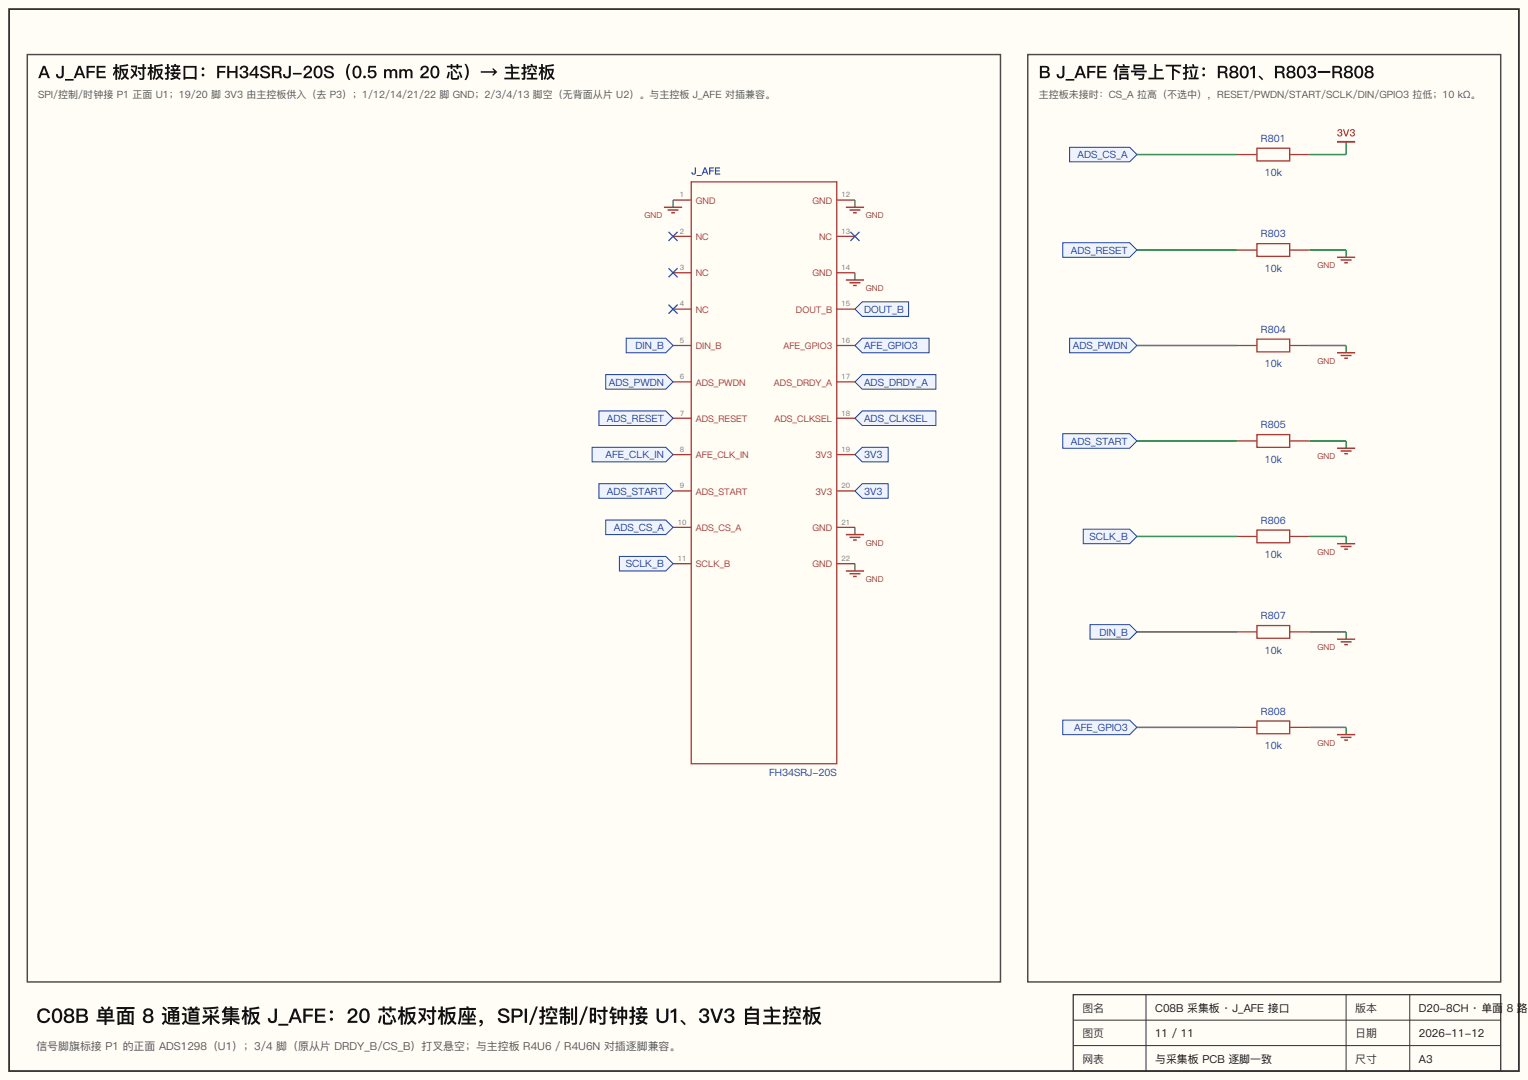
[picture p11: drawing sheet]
<svg xmlns="http://www.w3.org/2000/svg" width="444mm" height="314mm" viewBox="0 0 444 314" stroke-linecap="round" stroke-linejoin="round" font-family="sans-serif">
<path d="M0 0h444.5v314.3h-444.5z" fill="#fffdf6"/>
<path d="M2.6 2.6h439.3v309.1h-439.3z" fill="none" stroke="#333" stroke-width=".53"/>
<path d="M7.9 15.9h283.1v269.8h-283.1z" fill="none" stroke="#4a4a4a" stroke-width=".42"/>
<path d="M201.1 52.9h42.3v169.3h-42.3z" fill="#fffdf4"/>
<g fill="none" stroke="#a8322d" stroke-width=".37">
<path d="M195.8 58.2h5.3M201.1 52.9h42.3v169.3h-42.3zM243.4 58.2h5.3M195.8 68.8h5.3M195.8 79.4h5.3M243.4 68.8h5.3M243.4 79.4h5.3M195.8 90h5.3M243.4 90h5.3M195.8 100.5h5.3M195.8 111.1h5.3M243.4 100.5h5.3"/>
<path d="M243.4 111.1h5.3M195.8 121.7h5.3M195.8 132.3h5.3M243.4 121.7h5.3M243.4 132.3h5.3M195.8 142.9h5.3M195.8 153.5h5.3M243.4 142.9h5.3M243.4 153.5h5.3M195.8 164h5.3M243.4 164h5.3"/>
</g>
<path d="M195.8 58.2v2.1" fill="none" stroke="#1f8a3a" stroke-width=".37"/>
<path d="M193.1 60.3h5.3M194.2 61.1h3.2M195.3 61.9h1" fill="none" stroke="#a8322d" stroke-width=".42"/>
<path d="M194.5 67.5l2.6 2.6M194.5 78.1l2.6 2.6M197.1 67.5l-2.6 2.6M197.1 78.1l-2.6 2.6M194.5 88.6l2.6 2.7M197.1 88.6l-2.6 2.7" fill="none" stroke="#2050c0" stroke-width=".37"/>
<path d="M182.2 98.4h11.5l2.1 2.1-2.1 2.2h-11.5z" fill="#eef3ff"/>
<path d="M182.2 98.4h11.5l2.1 2.1-2.1 2.2h-11.5z" fill="none" stroke="#1d3f9a" stroke-width=".29"/>
<path d="M176.2 109h17.5l2.1 2.1-2.1 2.1h-17.5z" fill="#eef3ff"/>
<path d="M176.2 109h17.5l2.1 2.1-2.1 2.1h-17.5z" fill="none" stroke="#1d3f9a" stroke-width=".29"/>
<path d="M174.2 119.6h19.5l2.1 2.1-2.1 2.1h-19.5z" fill="#eef3ff"/>
<path d="M174.2 119.6h19.5l2.1 2.1-2.1 2.1h-19.5z" fill="none" stroke="#1d3f9a" stroke-width=".29"/>
<path d="M172.2 130.2h21.5l2.1 2.1-2.1 2.1h-21.5z" fill="#eef3ff"/>
<path d="M172.2 130.2h21.5l2.1 2.1-2.1 2.1h-21.5z" fill="none" stroke="#1d3f9a" stroke-width=".29"/>
<path d="M174.2 140.8h19.5l2.1 2.1-2.1 2.1h-19.5z" fill="#eef3ff"/>
<path d="M174.2 140.8h19.5l2.1 2.1-2.1 2.1h-19.5z" fill="none" stroke="#1d3f9a" stroke-width=".29"/>
<path d="M176.2 151.3h17.5l2.1 2.2-2.1 2.1h-17.5z" fill="#eef3ff"/>
<path d="M176.2 151.3h17.5l2.1 2.2-2.1 2.1h-17.5z" fill="none" stroke="#1d3f9a" stroke-width=".29"/>
<path d="M180.2 161.9h13.5l2.1 2.1-2.1 2.2h-13.5z" fill="#eef3ff"/>
<path d="M180.2 161.9h13.5l2.1 2.1-2.1 2.2h-13.5z" fill="none" stroke="#1d3f9a" stroke-width=".29"/>
<path d="M248.7 58.2v2.1M248.7 79.4v2.1" fill="none" stroke="#1f8a3a" stroke-width=".37"/>
<path d="M246.1 60.3h5.3M247.1 61.1h3.2M248.2 61.9h1M246.1 81.5h5.3M247.1 82.3h3.2M248.2 83.1h1" fill="none" stroke="#a8322d" stroke-width=".42"/>
<path d="M247.4 67.5l2.6 2.6M250 67.5l-2.6 2.6" fill="none" stroke="#2050c0" stroke-width=".37"/>
<path d="M248.7 90l2.1-2.2h13.5v4.3h-13.5z" fill="#eef3ff"/>
<path d="M248.7 90l2.1-2.2h13.5v4.3h-13.5z" fill="none" stroke="#1d3f9a" stroke-width=".29"/>
<path d="M248.7 100.5l2.1-2.1h19.5v4.3h-19.5z" fill="#eef3ff"/>
<path d="M248.7 100.5l2.1-2.1h19.5v4.3h-19.5z" fill="none" stroke="#1d3f9a" stroke-width=".29"/>
<path d="M248.7 111.1l2.1-2.1h21.5v4.2h-21.5z" fill="#eef3ff"/>
<path d="M248.7 111.1l2.1-2.1h21.5v4.2h-21.5z" fill="none" stroke="#1d3f9a" stroke-width=".29"/>
<path d="M248.7 121.7l2.1-2.1h21.5v4.2h-21.5z" fill="#eef3ff"/>
<path d="M248.7 121.7l2.1-2.1h21.5v4.2h-21.5z" fill="none" stroke="#1d3f9a" stroke-width=".29"/>
<path d="M248.7 132.3l2.1-2.1h7.6v4.2h-7.6z" fill="#eef3ff"/>
<path d="M248.7 132.3l2.1-2.1h7.6v4.2h-7.6z" fill="none" stroke="#1d3f9a" stroke-width=".29"/>
<path d="M248.7 142.9l2.1-2.1h7.6v4.2h-7.6z" fill="#eef3ff"/>
<path d="M248.7 142.9l2.1-2.1h7.6v4.2h-7.6z" fill="none" stroke="#1d3f9a" stroke-width=".29"/>
<path d="M248.7 153.5v2.1M248.7 164v2.2" fill="none" stroke="#1f8a3a" stroke-width=".37"/>
<path d="M246.1 155.6h5.3M247.1 156.4h3.2M248.2 157.2h1M246.1 166.2h5.3M247.1 167h3.2M248.2 167.7h1" fill="none" stroke="#a8322d" stroke-width=".42"/>
<path d="M299 15.9h137.6v269.8h-137.6z" fill="none" stroke="#4a4a4a" stroke-width=".42"/>
<path d="M311.1 42.9h17.5l2.1 2.1-2.1 2.1h-17.5z" fill="#eef3ff"/>
<path d="M311.1 42.9h17.5l2.1 2.1-2.1 2.1h-17.5z" fill="none" stroke="#1d3f9a" stroke-width=".29"/>
<path d="M330.7 45h29.1M381 45h10.6" fill="none" stroke="#1f8a3a" stroke-width=".42"/>
<path d="M359.8 45h5.9M365.7 43.1h9.5v3.7h-9.5zM375.2 45h5.8" fill="none" stroke="#a8322d" stroke-width=".37"/>
<path d="M391.6 41.3v3.7" fill="none" stroke="#1f8a3a" stroke-width=".37"/>
<path d="M388.9 41.3h5.3" fill="none" stroke="#a8322d" stroke-width=".53"/>
<path d="M309.2 70.6h19.4l2.1 2.2-2.1 2.1h-19.4z" fill="#eef3ff"/>
<path d="M309.2 70.6h19.4l2.1 2.2-2.1 2.1h-19.4z" fill="none" stroke="#1d3f9a" stroke-width=".29"/>
<path d="M330.7 72.8h29.1M381 72.8h10.6" fill="none" stroke="#1f8a3a" stroke-width=".42"/>
<path d="M359.8 72.8h5.9M365.7 70.9h9.5v3.7h-9.5zM375.2 72.8h5.8" fill="none" stroke="#a8322d" stroke-width=".37"/>
<path d="M391.6 72.8v2.1" fill="none" stroke="#1f8a3a" stroke-width=".37"/>
<path d="M388.9 74.9h5.3M390 75.7h3.2M391.1 76.5h1" fill="none" stroke="#a8322d" stroke-width=".42"/>
<path d="M311.1 98.4h17.5l2.1 2.1-2.1 2.2h-17.5z" fill="#eef3ff"/>
<path d="M311.1 98.4h17.5l2.1 2.1-2.1 2.2h-17.5z" fill="none" stroke="#1d3f9a" stroke-width=".29"/>
<path d="M330.7 100.5h29.1M381 100.5h10.6" fill="none" stroke="#1f8a3a" stroke-width=".42"/>
<path d="M365.7 98.7h9.5v3.7h-9.5zM359.8 100.5h5.9M375.2 100.5h5.8" fill="none" stroke="#a8322d" stroke-width=".37"/>
<path d="M391.6 100.5v2.2" fill="none" stroke="#1f8a3a" stroke-width=".37"/>
<path d="M388.9 102.7h5.3M390 103.5h3.2M391.1 104.2h1" fill="none" stroke="#a8322d" stroke-width=".42"/>
<path d="M309.2 126.2h19.4l2.1 2.1-2.1 2.1h-19.4z" fill="#eef3ff"/>
<path d="M309.2 126.2h19.4l2.1 2.1-2.1 2.1h-19.4z" fill="none" stroke="#1d3f9a" stroke-width=".29"/>
<path d="M330.7 128.3h29.1M381 128.3h10.6" fill="none" stroke="#1f8a3a" stroke-width=".42"/>
<path d="M359.8 128.3h5.9M365.7 126.5h9.5v3.7h-9.5zM375.2 128.3h5.8" fill="none" stroke="#a8322d" stroke-width=".37"/>
<path d="M391.6 128.3v2.1" fill="none" stroke="#1f8a3a" stroke-width=".37"/>
<path d="M388.9 130.4h5.3M390 131.2h3.2M391.1 132h1" fill="none" stroke="#a8322d" stroke-width=".42"/>
<path d="M315.1 154h13.5l2.1 2.1-2.1 2.1h-13.5z" fill="#eef3ff"/>
<path d="M315.1 154h13.5l2.1 2.1-2.1 2.1h-13.5z" fill="none" stroke="#1d3f9a" stroke-width=".29"/>
<path d="M330.7 156.1h29.1M381 156.1h10.6" fill="none" stroke="#1f8a3a" stroke-width=".42"/>
<path d="M359.8 156.1h5.9M365.7 154.3h9.5v3.7h-9.5zM375.2 156.1h5.8" fill="none" stroke="#a8322d" stroke-width=".37"/>
<path d="M391.6 156.1v2.1" fill="none" stroke="#1f8a3a" stroke-width=".37"/>
<path d="M388.9 158.2h5.3M390 159h3.2M391.1 159.8h1" fill="none" stroke="#a8322d" stroke-width=".42"/>
<path d="M317.1 181.8h11.5l2.1 2.1-2.1 2.1h-11.5z" fill="#eef3ff"/>
<path d="M317.1 181.8h11.5l2.1 2.1-2.1 2.1h-11.5z" fill="none" stroke="#1d3f9a" stroke-width=".29"/>
<path d="M330.7 183.9h29.1M381 183.9h10.6" fill="none" stroke="#1f8a3a" stroke-width=".42"/>
<path d="M359.8 183.9h5.9M365.7 182h9.5v3.7h-9.5zM375.2 183.9h5.8" fill="none" stroke="#a8322d" stroke-width=".37"/>
<path d="M391.6 183.9v2.1" fill="none" stroke="#1f8a3a" stroke-width=".37"/>
<path d="M388.9 186h5.3M390 186.8h3.2M391.1 187.6h1" fill="none" stroke="#a8322d" stroke-width=".42"/>
<path d="M309.2 209.5h19.4l2.1 2.2-2.1 2.1h-19.4z" fill="#eef3ff"/>
<path d="M309.2 209.5h19.4l2.1 2.2-2.1 2.1h-19.4z" fill="none" stroke="#1d3f9a" stroke-width=".29"/>
<path d="M330.7 211.7h29.1M381 211.7h10.6" fill="none" stroke="#1f8a3a" stroke-width=".42"/>
<path d="M359.8 211.7h5.9M365.7 209.8h9.5v3.7h-9.5zM375.2 211.7h5.8" fill="none" stroke="#a8322d" stroke-width=".37"/>
<path d="M391.6 211.7v2.1" fill="none" stroke="#1f8a3a" stroke-width=".37"/>
<path d="M388.9 213.8h5.3M390 214.6h3.2M391.1 215.4h1" fill="none" stroke="#a8322d" stroke-width=".42"/>
<path d="M312.2 289.5h124.4v22.2h-124.4z" fill="none" stroke="#333" stroke-width=".37"/>
<path d="M312.2 296.9h124.4M333.4 289.5v22.2M391.6 289.5v22.2M410.1 289.5v22.2M312.2 304.3h124.4" fill="none" stroke="#333" stroke-width=".29"/>
<text font-size="5.8" fill="#111" x="10.6" y="297.7">C08B 单面 8 通道采集板 J_AFE：20 芯板对板座，SPI/控制/时钟接 U1、3V3 自 主控板</text>
<g font-size="5" fill="#111">
<text x="11.1" y="22.8">A J_AFE 板对板接口 ：FH34SRJ-20S（0.5 mm 20 芯）→ 主控板</text>
<text x="302.2" y="22.8">B J_AFE 信号上下拉：R801、R803–R808</text>
</g>
<g font-size="3.2" fill="#333">
<text x="314.9" y="294.5">图名</text>
<text x="394.2" y="294.5">版本</text>
<text x="314.9" y="301.9">图页</text>
<text x="394.2" y="301.9">日 期</text>
<text x="314.9" y="309.3">网 表</text>
<text x="394.2" y="309.3">尺寸</text>
</g>
<g font-size="3.2" fill="#111">
<text x="336" y="294.5">C08B 采集板 · J_AFE 接口</text>
<text x="412.7" y="294.5">D20-8CH · 单面</text>
<text x="438.3" y="294.5">8 路</text>
<text x="336" y="301.9">11 / 11</text>
<text x="412.7" y="301.9">2026-11-12</text>
<text x="336" y="309.3">与采集板 PCB 逐脚一致</text>
<text x="412.7" y="309.3">A3</text>
</g>
<text font-size="3.2" fill="#555" x="10.6" y="305.6">信号脚旗标接 P1 的正面 ADS1298（U1）；3/4 脚（原从片 DRDY_B/CS_B）打叉悬空；与主控板 R4U6 / R4U6N 对插逐脚兼容。</text>
<g font-size="2.9" fill="#555">
<text x="11.1" y="28.6">SPI/控制/时钟接 P1 正面 U1；19/20 脚 3V3 由主控板供入（去 P3）；1/12/14/21/22 脚 GND；2/3/4/13 脚空（无背面从片 U2）。与主控板 J_AFE 对插兼容。</text>
<text x="302.2" y="28.6">主控板未接时：CS_A 拉高（不选中），RESET/PWDN/START/SCLK/DIN/GPIO3 拉低；10 kΩ。</text>
</g>
<g font-size="2.9" fill="#1d3f9a">
<text x="366.8" y="41.3">R801</text>
<text x="313.5" y="46">ADS_CS_A</text>
<text x="201.1" y="50.8">J_AFE</text>
<text x="367.9" y="51.3">10k</text>
<text x="366.8" y="69.1">R803</text>
<text x="311.5" y="73.8">ADS_RESET</text>
<text x="367.9" y="79.1">10k</text>
<text x="251.4" y="91">DOUT_B</text>
<text x="184.9" y="101.6">DIN_B</text>
<text x="251.4" y="101.6">AFE_GPIO3</text>
<text x="312.1" y="101.6">ADS_PWDN</text>
<text x="366.8" y="96.8">R804</text>
<text x="367.9" y="106.9">10k</text>
<text x="177.2" y="112.2">ADS_PWDN</text>
<text x="251.4" y="112.2">ADS_DRDY_A</text>
<text x="176.6" y="122.8">ADS_RESET</text>
<text x="251.4" y="122.8">ADS_CLKSEL</text>
<text x="366.8" y="124.6">R805</text>
<text x="311.5" y="129.4">ADS_START</text>
<text x="176.2" y="133.3">AFE_CLK_IN</text>
<text x="251.4" y="133.3">3V3</text>
<text x="367.9" y="134.7">10k</text>
<text x="176.6" y="143.9">ADS_START</text>
<text x="251.4" y="143.9">3V3</text>
<text x="178.6" y="154.5">ADS_CS_A</text>
<text x="366.8" y="152.4">R806</text>
<text x="317" y="157.2">SCLK_B</text>
<text x="182" y="165.1">SCLK_B</text>
<text x="367.9" y="162.5">10k</text>
<text x="319.8" y="184.9">DIN_B</text>
<text x="366.8" y="180.2">R807</text>
<text x="367.9" y="190.2">10k</text>
<text x="366.8" y="208">R808</text>
<text x="312.5" y="212.7">AFE_GPIO3</text>
<text x="367.9" y="218">10k</text>
<text x="223.7" y="226">FH34SRJ-20S</text>
</g>
<text font-size="2.9" fill="#a8322d" x="388.9" y="39.7">3V3</text>
<g font-size="2.6" fill="#a8322d">
<text x="202.4" y="59.3">GND</text>
<text x="236.3" y="59.3">GND</text>
<text x="202.4" y="69.8">NC</text>
<text x="238.3" y="69.8">NC</text>
<text x="202.4" y="80.4">NC</text>
<text x="236.3" y="80.4">GND</text>
<text x="202.4" y="91">NC</text>
<text x="231.6" y="91">DOUT_B</text>
<text x="202.4" y="101.6">DIN_B</text>
<text x="227.9" y="101.6">AFE_GPIO3</text>
<text x="202.4" y="112.2">ADS_PWDN</text>
<text x="225.2" y="112.2">ADS_DRDY_A</text>
<text x="202.4" y="122.8">ADS_RESET</text>
<text x="225.3" y="122.8">ADS_CLKSEL</text>
<text x="202.4" y="133.3">AFE_CLK_IN</text>
<text x="237.2" y="133.3">3V3</text>
<text x="202.4" y="143.9">ADS_START</text>
<text x="237.2" y="143.9">3V3</text>
<text x="202.4" y="154.5">ADS_CS_A</text>
<text x="236.3" y="154.5">GND</text>
<text x="202.4" y="165.1">SCLK_B</text>
<text x="236.3" y="165.1">GND</text>
</g>
<g font-size="2.4" fill="#a8322d">
<text x="187.4" y="63.5">GND</text>
<text x="251.9" y="63.5">GND</text>
<text x="383.2" y="78.1">GND</text>
<text x="251.9" y="84.7">GND</text>
<text x="383.2" y="105.8">GND</text>
<text x="383.2" y="133.6">GND</text>
<text x="251.9" y="158.8">GND</text>
<text x="383.2" y="161.4">GND</text>
<text x="251.9" y="169.3">GND</text>
<text x="383.2" y="189.2">GND</text>
<text x="383.2" y="217">GND</text>
</g>
<g font-size="2.1" fill="#777">
<text x="197.8" y="57.4">1</text>
<text x="244.8" y="57.4">12</text>
<text x="197.8" y="68">2</text>
<text x="244.8" y="68">13</text>
<text x="197.8" y="78.6">3</text>
<text x="244.8" y="78.6">14</text>
<text x="197.8" y="89.2">4</text>
<text x="244.8" y="89.2">15</text>
<text x="197.8" y="99.7">5</text>
<text x="244.8" y="99.7">16</text>
<text x="197.8" y="110.3">6</text>
<text x="244.8" y="110.3">17</text>
<text x="197.8" y="120.9">7</text>
<text x="244.8" y="120.9">18</text>
<text x="197.8" y="131.5">8</text>
<text x="244.8" y="131.5">19</text>
<text x="197.8" y="142.1">9</text>
<text x="244.8" y="142.1">20</text>
<text x="197.2" y="152.7">10</text>
<text x="244.8" y="152.7">21</text>
<text x="197.2" y="163.2">11</text>
<text x="244.8" y="163.2">22</text>
</g>
</svg>
